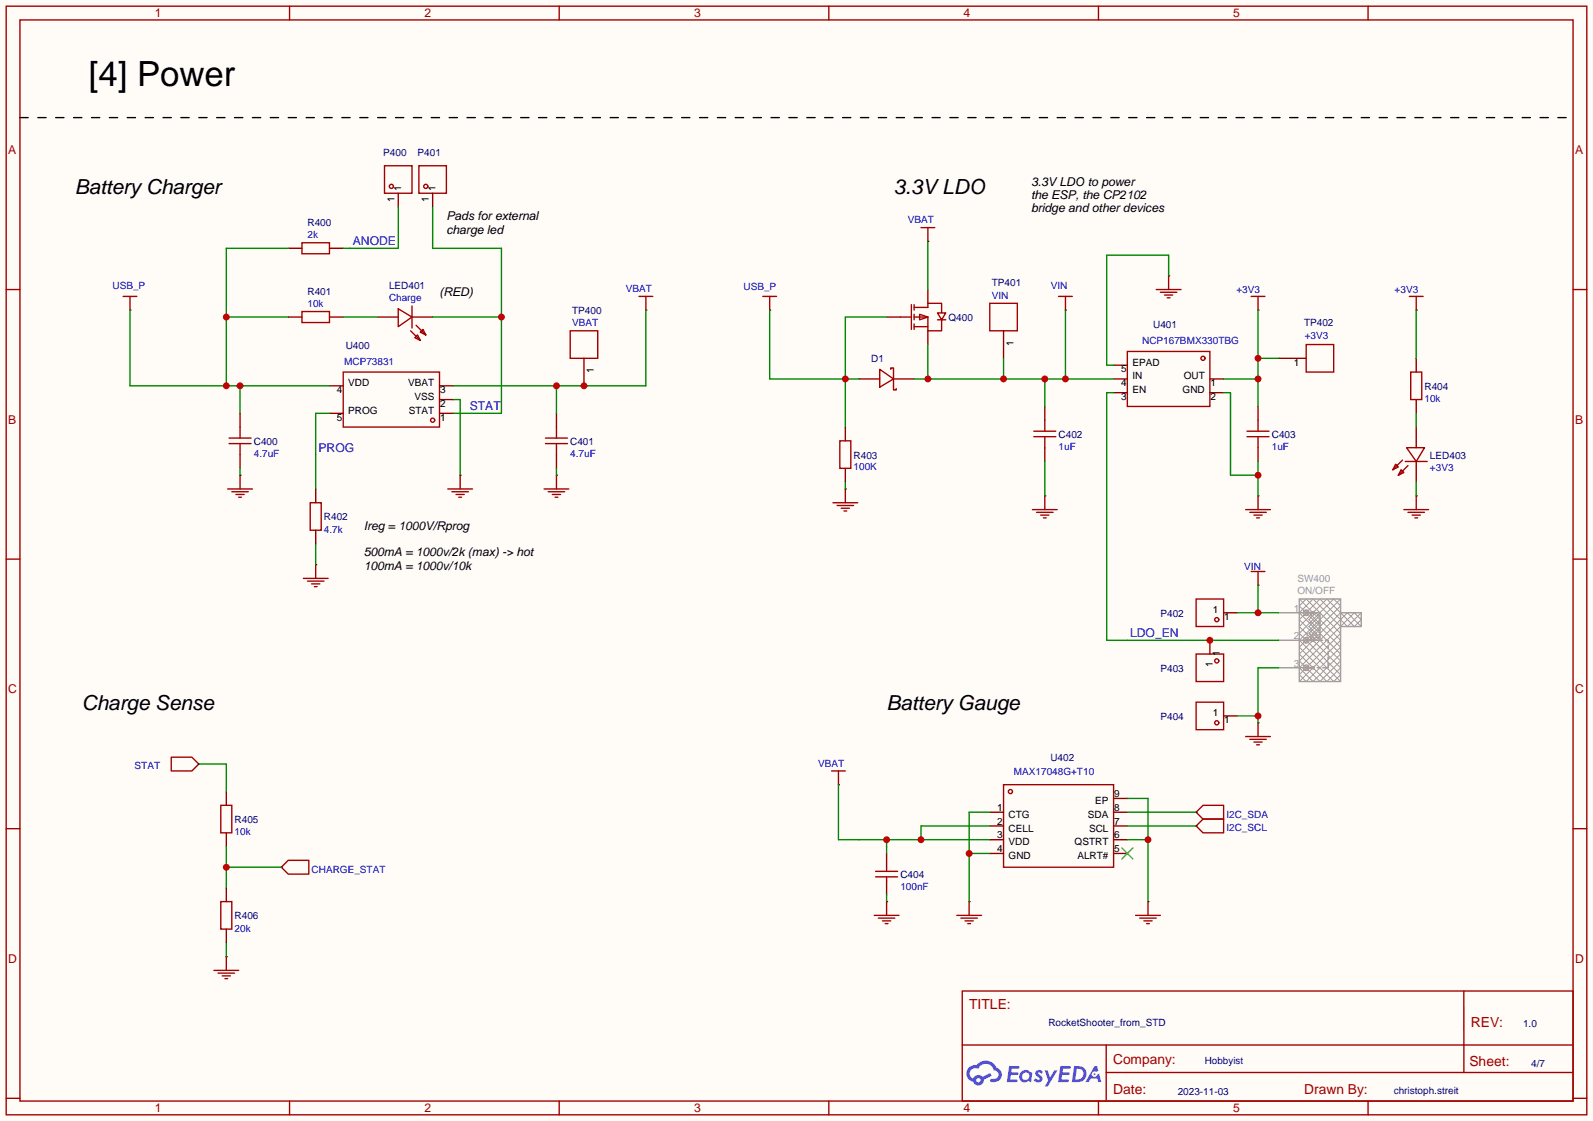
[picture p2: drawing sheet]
<svg xmlns="http://www.w3.org/2000/svg" width="294mm" height="207mm" viewBox="0 0 294 207" stroke-linecap="round" stroke-linejoin="round" font-family="sans-serif">
<path d="M0 0h294.1v207h-294.1z" fill="#fffcf7"/>
<g fill="none" stroke="#a10000" stroke-width=".25">
<path d="M1.1 1.1h291.9v204.8h-291.9zM3.7 3.7h286.7v199.6h-286.7zM53.5 1.1v2.6M103.3 1.1v2.6M153 1.1v2.6M202.8 1.1v2.6M252.6 1.1v2.6M1.1 53.5h2.6M231 54.7h2.6M232.3 54.7v2.6M290.4 53.5h2.6M208.2 64.9h15.2v10.2h-15.2z"/>
<path d="M190.6 94.1h4.6M191.4 94.6h3M192.2 95.1h1.5M192.7 95.6h.5M192.9 91.6v2.5M230 94.1h4.6M230.8 94.6h3M231.5 95.1h1.5M232 95.6h.5M232.3 91.6v2.5M1.1 103.3h2.6M290.4 103.3h2.6"/>
<path d="M1.1 153h2.6M290.4 153h2.6M177.7 183h112.7v20.3h-112.7zM177.7 193h112.7M204.2 198.1h86.2M204.2 193v10.1M270.3 183v15.1M1.1 202.8h2.6M53.5 203.3v2.6M103.3 203.3v2.6M153 203.3v2.6M202.8 203.3v2.6"/>
<path d="M252.6 203.3v2.6M290.4 202.8h2.6"/>
<circle cx="222.1" cy="66.2" r=".38"/>
</g>
<path d="M232.3 57.3h.1M205.6 70h2.6M205.6 72.5h2.6M205.6 67.4h2.6M223.4 70h2.5M223.4 72.5h2.5M192.9 91.6h.1M232.3 91.6h.1" fill="none" stroke="#870000" stroke-width=".25"/>
<g fill="#5487ff">
<path d="M191.3 197.7l.6-.1 .4 .1 .3 .2-.3 .5a.34 .34 0 0 0-.2-.3 .34 .34 0 0 0-.4 .1v.1a1.01 1.01 0 0 1 .7 1.2 .99 .99 0 0 1-1.6 0l.4-.4 .5 .3 .2-.1v-.2a.88 .88 0 0 1-.6-1.4z"/>
<path d="M192.9 197.6h.5l.5 1.3 .8-1.3h.6l-1.8 3h-.6l.6-1.1z"/>
<path d="M186.3 196.8h.9a1.14 1.14 0 0 1 1 .2l-.1 .3-1.3 .1-.1 .6h1.1l.3 .3-.3 .2h-1.1l-.2 .8 1.3 .1 .1 .3-.3 .1h-1.7z"/>
<path d="M195.8 196.8h.8a1.15 1.15 0 0 1 1.1 .2l-.1 .3-1.3 .1-.1 .6h1.1l.2 .3-.2 .2h-1.2l-.1 .8 1.2 .1 .1 .3-.2 .1h-1.8z"/>
<path d="M202.1 196.9h.5l.2 .9-.4 .2a.5 .5 0 0 0-.8 .2 .5 .5 0 0 0 .4 .7 .5 .5 0 0 0 .6-.5l.3-.2 .5 1.6h-.6l-.2-.6h-1.2l-.4 .6h-.6z"/>
<path d="M198.3 196.9l-.4 2.9h1a1.52 1.52 0 0 0 1.7-1.5 1.52 1.52 0 0 0-1.8-1.4zM198.8 197.4a1 1 0 0 1 1.2 1 1 1 0 0 1-1.2 .9h-.2z"/>
<path d="M188.5 198a1.06 1.06 0 0 0-.1 1.5 1.06 1.06 0 0 0 1.5 .1l.5 .2 .2-1.6-.1-.2h-.3a1.07 1.07 0 0 0-1.7 0zM188.7 198.7a.67 .67 0 0 1 1.3 0 .67 .67 0 0 1-1.3 0z"/>
<path d="M178.9 197.1a1.57 1.57 0 0 0 .8 2.7 1.04 1.04 0 0 0 1.1 .7 1.04 1.04 0 0 0 .9-1.1l1.4-.7-.3-.6-1.4 .7a1.06 1.06 0 0 0-1.7 .4 1 1 0 0 1-.5-1.5 1 1 0 0 1 1.4-.3 1.53 1.53 0 0 1 1.6-.9 1.53 1.53 0 0 1 1.3 1.2 .82 .82 0 0 1 .8 1 .82 .82 0 0 1-1.1 .5 .31 .31 0 0 0-.4 .3 .31 .31 0 0 0 .3 .3 1.43 1.43 0 0 0 1.8-.8 1.43 1.43 0 0 0-.9-1.9 2.15 2.15 0 0 0-3.7-.4l-.9 .1zM180.3 199.5a.39 .39 0 0 1 .7 0 .39 .39 0 0 1-.7 0z"/>
<circle cx="202.1" cy="198.4" r=".19"/>
</g>
<g fill="none" stroke="#a10000" stroke-width=".25">
<path d="M71 30.6h5.1v5.1h-5.1zM77.3 30.6h5.1v5.1h-5.1zM22.7 54.7h2.6M24 54.7v2.6M55.8 57.5h5v2.1h-5zM55.8 44.8h5v2.1h-5zM73.5 57l2.6 1.5-2.6 1.8zM76.1 56.5v4.1M118 54.7h2.5M119.3 54.7v2.6M140.8 54.7h2.6M142.1 54.7v2.6"/>
<path d="M166.2 58.5h2.1M168.3 56.3v4.5M168.8 58.5h2.5v2.6h2.6v-2M168.8 56.8h2.5v-.8h2.6v1.8M168.8 56.3v1M168.8 58v1.1M168.8 59.8v1M169.8 58l1.5 .5-1.5 .6zM170.1 42h2.5M171.3 42v2.6M173.1 57.8h1.5l-.7 1.3zM173.1 59.1h1.5"/>
<path d="M182.8 56h5v5.1h-5zM195.5 54.7h2.5M196.7 54.7v2.6M213.5 53.5h4.6M214.2 54h3.1M215 54.5h1.5M215.5 55h.5M215.8 50.9v2.6M260.2 54.7h2.6M261.5 54.7v2.6M44.3 78.9v2M63.4 68.7h17.8v10.2h-17.8z"/>
<path d="M75.8 61.1l1.8 1.8M76.6 62.4l.5-.6 .5 1.1zM76.8 60.1l1.8 1.7M77.6 61.3l.5-.5 .5 1zM102.7 78.9v2M105.3 61.1h5.1v5.1h-5.1zM162.4 68.2l2.6 1.8-2.6 1.5zM164.5 68.2v-.3h.5v4.1h.5v-.2M168.8 60.3h2.5M190.9 79.6h4M192.9 77.6v2M230.3 79.6h4"/>
<path d="M232.3 77.6v2M241.2 63.6h5.1v5.1h-5.1zM260.5 68.7h2v5.1h-2zM42 90.3h4.6M42.3 80.9h4.1M42.3 81.9h4.1M42.8 90.8h3M43.6 91.3h1.5M44.1 91.8h.5M44.3 81.9v2M44.3 87.8v2.5M57.3 92.8h2v5.1h-2z"/>
<path d="M82.7 90.3h4.5M83.4 90.8h3.1M84.2 91.3h1.5M84.7 91.8h.5M85 87.8v2.5M100.5 90.3h4.5M100.7 80.9h4.1M100.7 81.9h4.1M101.2 90.8h3.1M102 91.3h1.5M102.5 91.8h.5M102.7 81.9v2"/>
<path d="M102.7 87.8v2.5M153.8 92.8h4.6M154.6 93.3h3M155.1 81.4h2v5.1h-2zM155.3 93.9h1.5M155.8 94.4h.5M156.1 90.3v2.5M190.9 80.6h4M192.9 80.6v2.1M230.3 80.6h4M232.3 80.6v2.1M257.7 85.7l.5 .5-1 .5z"/>
<path d="M258.7 86.7l.5 .5-1 .6zM259 85l-1.8 1.7M259.2 94.1h4.6M259.5 85.2h4M259.7 82.7h3.3l-1.5 2.5zM260 86l-1.8 1.8M260 94.6h3M260.7 95.1h1.6M261.2 95.6h.5M261.5 91.6v2.5M56 106.8h4.6M56.8 107.3h3"/>
<path d="M57.5 107.8h1.6M58 108.3h.5M58.3 104.3v2.5M220.9 110.6h5v5.1h-5zM231 105.5h2.6M232.3 105.5v2.6M31.6 139.8h3.8l1.3 1.3-1.3 1.3h-3.8zM220.9 129.7h5v5h-5zM220.9 120.8h5v5.1h-5zM230 136h4.6M230.8 136.5h3M231.5 137h1.5"/>
<path d="M232 137.5h.5M232.3 133.5v2.5M40.8 148.7h2v5.1h-2zM53.2 158.9h3.8v2.5h-3.8l-1.3-1.3zM153.5 142.4h2.6M154.8 142.4v2.5M185.3 144.9h20.3v15.2h-20.3zM220.9 152.5l1.2-1.2h3.8v2.5h-3.8zM220.9 150l1.2-1.3h3.8v2.6h-3.8zM39.5 179.2h4.6M40.3 179.7h3M40.8 166.5h2v5.1h-2z"/>
<path d="M41.8 176.7v2.5M161.4 169h4.6M161.7 161.9h4M161.7 160.9h4M162.2 169.5h3M162.9 170.1h1.6M163.4 170.6h.6M163.7 160.1v.8M163.7 161.9v.8M163.7 166.5v2.5M176.7 169h4.5M177.4 169.5h3.1"/>
<path d="M178.2 170.1h1.5M178.7 170.6h.5M178.9 166.5v2.5M209.7 169h4.5M210.4 169.5h3.1M211.2 170.1h1.5M211.7 170.6h.5M212 166.5v2.5M41 180.2h1.5M41.5 180.7h.5"/>
<circle cx="72.3" cy="34.4" r=".38"/>
<circle cx="78.6" cy="34.4" r=".38"/>
<circle cx="79.9" cy="77.6" r=".38"/>
<circle cx="224.7" cy="114.4" r=".38"/>
<circle cx="224.7" cy="122" r=".38"/>
<circle cx="224.7" cy="133.5" r=".38"/>
<circle cx="186.6" cy="146.2" r=".38"/>
</g>
<g fill="none" stroke="#870000" stroke-width=".25">
<path d="M73.5 35.7v2.5M79.9 35.7v2.5M24 57.3h.1M53.2 58.5h2.6M53.2 45.8h2.6M60.8 58.5h2.6M60.8 45.8h2.6M69.7 58.5h3.8M76.1 58.5h3.8M119.3 57.3h.1M142.1 57.3h.1M163.7 58.5h2.5"/>
<path d="M171.3 44.6h.1M171.3 53.5v2.5M196.7 57.3h.1M215.8 50.9h.1M261.5 57.3h.1M44.3 76.3v2.6M60.8 76.3h2.6M60.8 71.2h2.6M81.2 76.3h2.5M81.2 73.8h2.5M81.2 71.2h2.5M102.7 76.3v2.6"/>
<path d="M107.8 66.2v5M156.1 78.9v2.5M158.6 70h3.8M165 70h3.8M171.3 61.1v2.5M185.3 61.1v5.1M192.9 75.1v2.5M232.3 75.1v2.5M236.1 66.2h5.1M261.5 66.2v2.5M261.5 73.8v2.5M261.5 78.9v3.8"/>
<path d="M44.3 87.8h.1M44.3 83.9v2.6M58.3 90.3v2.5M58.3 97.9v2.6M85 87.8h.1M102.7 87.8h.1M102.7 83.9v2.6M156.1 90.3h.1M156.1 86.5v2.5M192.9 82.7v2.5M232.3 82.7v2.5M261.5 91.6h.1"/>
<path d="M261.5 85.2v3.8M58.3 104.3h.1M223.4 118.2v2.6M225.9 113.2h2.6M232.3 108.1h.1M225.9 132.2h2.6M232.3 133.5h.1M36.7 141.1h.1M41.8 146.2v2.5M41.8 153.8v2.5M154.8 144.9h.1M163.7 157.6v2.5"/>
<path d="M182.8 150h2.5M182.8 152.5h2.5M182.8 155.1h2.5M182.8 157.6h2.5M205.6 150h2.6M205.6 152.5h2.6M205.6 155.1h2.6M205.6 157.6h2.6M205.6 147.4h2.6M220.9 152.5h.1M220.9 150h.1M41.8 176.7h.1"/>
<path d="M41.8 164v2.5M41.8 171.6v2.5M51.9 160.1h.1M163.7 166.5h.1M163.7 162.7v2.5M178.9 166.5h.1M212 166.5h.1"/>
</g>
<path d="M3.7 21.7h285.7" fill="none" stroke="#000" stroke-width=".25" stroke-dasharray="1.5 1.8"/>
<path d="M207.1 156.6l2.1 2M209.2 156.6l-2.1 2" fill="none" stroke="#3c3" stroke-width=".25"/>
<g fill="none" stroke="#999" stroke-width=".18">
<path d="M239.9 111.9l7.6 7.6-6.3 6.4-1.3-1.3 7.6-7.6-6.3-6.4zM239.9 110.6l7.6 7.6-7.6 7.7M239.9 117l7.6 7.6-1.2 1.3-6.4-6.4 7.6-7.6-1.2-1.3zM241 117.8l.6 .6M241 112.7l.6 .7M241.6 118l-.6 .7M241.6 112.9l-.6 .7M241.7 113.2l2 2M243.7 113.9l-.7-.7-1.3 1.2 2 2.1M243.7 113.7l-2 2 2 2M243.7 114.9l-2 2.1 1.3 1.2 .7-.7M243.7 116.2l-2 2"/>
<path d="M247.5 113.2l-7.6 7.6 5.1 5.1 2.5-2.6-7.6-7.6 5.1-5.1 5.1 5.1 1.2-1.3-1.2-1.2-10.2 10.1 2.5 2.6 5.1-5.1-7.6-7.6 2.5-2.6 5.1 5.1M247.5 110.6l-7.6 7.6 7.6 7.7M251.3 113.2l-2.5 2.5-5.1-5.1-3.8 3.8 7.6 7.6-3.8 3.9-3.8-3.9 8.9-8.8 2.5 2.5M241 122.9l.6 .6M241.6 123.1l-.6 .7"/>
</g>
<g fill="none" stroke="#999" stroke-width=".25">
<path d="M236.1 118.2h5.1M236.1 113.2h5.1M239.9 110.6h7.6v15.3h-7.6zM241.7 113.2h2v5h-2M241.7 113.2l1 .2M241.7 118.2l1 .3M242.7 112.9l-1 .3M242.7 118l-1 .2M243.7 118.2h.5M244.7 118.2h.5v.5M245.2 119.3v.5M247.5 113.2h3.8v2.5h-3.8"/>
<path d="M236.1 123.3h5.1M241.7 123.3l1 .3M242.2 123.3h.5M242.7 123.1l-1 .2M243.2 123.3h.5M245.2 122.3v1h-1M245.2 120.3v.5M245.2 121.3v.5"/>
<circle cx="241.2" cy="113.2" r=".51"/>
<circle cx="241.2" cy="118.2" r=".51"/>
<circle cx="241.2" cy="123.3" r=".51"/>
</g>
<path d="M232.3 57.3v17.8M225.9 70h6.4M232.3 66.2h3.8" fill="none" stroke="#008700" stroke-width=".25"/>
<g fill="#c00">
<circle cx="232.3" cy="70" r=".63"/>
<circle cx="232.3" cy="66.2" r=".63"/>
</g>
<path d="M24 57.3v13.9h36.8M41.8 58.5h11.4M53.2 45.8h-11.4v25.4M44.3 71.2v5.1" fill="none" stroke="#008700" stroke-width=".25"/>
<g fill="#c00">
<circle cx="41.8" cy="71.2" r=".63"/>
<circle cx="41.8" cy="58.5" r=".63"/>
<circle cx="44.3" cy="71.2" r=".63"/>
</g>
<path d="M119.3 57.3v13.9h-35.6M102.7 71.2v5.1" fill="none" stroke="#008700" stroke-width=".25"/>
<g fill="#c00">
<circle cx="102.7" cy="71.2" r=".63"/>
<circle cx="107.8" cy="71.2" r=".63"/>
</g>
<path d="M63.4 58.5h6.3M83.7 73.8h1.3v14M192.9 85.2v6.4M154.8 144.9v10.2h28M163.7 155.1v2.5M182.8 152.5h-12.7v2.6" fill="none" stroke="#008700" stroke-width=".25"/>
<g fill="#c00">
<circle cx="163.7" cy="155.1" r=".63"/>
<circle cx="170.1" cy="155.1" r=".63"/>
</g>
<path d="M178.9 157.6h3.9M182.8 150h-3.9v16.5" fill="none" stroke="#008700" stroke-width=".25"/>
<circle cx="178.9" cy="157.6" r=".63" fill="#c00"/>
<path d="M208.2 155.1h3.8M208.2 147.4h3.8v19.1" fill="none" stroke="#008700" stroke-width=".25"/>
<circle cx="212" cy="155.1" r=".63" fill="#c00"/>
<path d="M79.9 38.2v7.6h12.7v30.5h-8.9M79.9 58.5h12.7M60.8 76.3h-2.5v14M208.2 152.5h12.7M208.2 150h12.7" fill="none" stroke="#008700" stroke-width=".25"/>
<circle cx="92.6" cy="58.5" r=".63" fill="#c00"/>
<path d="M225.9 72.5h1.3v15.3h5.1M232.3 85.2v6.4" fill="none" stroke="#008700" stroke-width=".25"/>
<circle cx="232.3" cy="87.8" r=".63" fill="#c00"/>
<path d="M196.7 57.3v12.7M261.5 57.3v8.9M168.8 70h36.8M171.3 63.6v6.4M185.3 66.2v3.8M192.9 70v5.1M261.5 76.3v2.6M261.5 89v2.6" fill="none" stroke="#008700" stroke-width=".25"/>
<g fill="#c00">
<circle cx="171.3" cy="70" r=".63"/>
<circle cx="185.3" cy="70" r=".63"/>
<circle cx="192.9" cy="70" r=".63"/>
<circle cx="196.7" cy="70" r=".63"/>
</g>
<path d="M41.8 156.3v7.7M41.8 160.1h10.1M163.7 165.2v1.3" fill="none" stroke="#008700" stroke-width=".25"/>
<circle cx="41.8" cy="160.1" r=".63" fill="#c00"/>
<path d="M142.1 57.3v12.7h16.5M163.7 58.5h-7.6v20.4M171.3 44.6v8.9M58.3 100.5v3.8M36.7 141.1h5.1v5.1M41.8 174.1v2.6" fill="none" stroke="#008700" stroke-width=".25"/>
<circle cx="156.1" cy="70" r=".63" fill="#c00"/>
<path d="M73.5 38.2v7.6h-10.1M215.8 50.9v-3.8h-11.5v20.3h1.3M44.3 86.5v1.3M102.7 86.5v1.3M156.1 89v1.3M228.5 132.2h3.8M236.1 123.3h-3.8v10.2" fill="none" stroke="#008700" stroke-width=".25"/>
<circle cx="232.3" cy="132.2" r=".63" fill="#c00"/>
<path d="M205.6 72.5h-1.3v45.7h31.8" fill="none" stroke="#008700" stroke-width=".25"/>
<circle cx="223.4" cy="118.2" r=".63" fill="#c00"/>
<path d="M228.5 113.2h7.6M232.3 108.1v5.1" fill="none" stroke="#008700" stroke-width=".25"/>
<circle cx="232.3" cy="113.2" r=".63" fill="#c00"/>
<text font-size="6.4" x="16.4" y="15.9">[4] Power</text>
<g font-size="3.8">
<text x="13.8" y="35.8">Battery Charger</text>
<text x="165" y="35.8">3.3V LDO</text>
<text x="15.1" y="131">Charge Sense</text>
<text x="163.7" y="131">Battery Gauge</text>
</g>
<g font-size="2.6" fill="#a00000">
<text x="178.9" y="186.2">TITLE:</text>
<text x="271.6" y="189.6">REV:</text>
<text x="271.3" y="196.9">Sheet:</text>
<text x="205.5" y="202">Date:</text>
</g>
<g font-size="2.5" fill="#a00000">
<text x="205.5" y="196.4">Company:</text>
<text x="240.8" y="202">Drawn By:</text>
</g>
<g font-size="2.2" fill="#a00000">
<text x="28.6" y="3.2">1</text>
<text x="78.4" y="3.2">2</text>
<text x="128.1" y="3.2">3</text>
<text x="177.9" y="3.2">4</text>
<text x="227.7" y="3.2">5</text>
<text x="1.5" y="28.5">A</text>
<text x="290.8" y="28.5">A</text>
<text x="1.5" y="78.2">B</text>
<text x="290.8" y="78.2">B</text>
<text x="1.5" y="128">C</text>
<text x="290.8" y="128">C</text>
<text x="1.5" y="177.8">D</text>
<text x="290.8" y="177.8">D</text>
<text x="28.6" y="205.4">1</text>
<text x="78.4" y="205.4">2</text>
<text x="128.1" y="205.4">3</text>
<text x="177.9" y="205.4">4</text>
<text x="227.7" y="205.4">5</text>
</g>
<g font-size="2.2">
<text x="190.4" y="34.3">3.3V LDO to power</text>
<text x="82.4" y="40.7">Pads for external</text>
<text x="190.4" y="36.8">the ESP, the CP2102</text>
<text x="190.4" y="39.2">bridge and other devices</text>
<text x="82.4" y="43.1">charge led</text>
<text x="81.2" y="54.6">(RED)</text>
<text x="67.2" y="97.8">Ireg = 1000V/Rprog</text>
<text x="67.2" y="102.7">500mA = 1000v/2k (max) -&gt; hot</text>
<text x="67.2" y="105.2">100mA = 1000v/10k</text>
</g>
<g font-size="2.2" fill="#00f">
<text x="65.2" y="45.2">ANODE</text>
<text x="86.7" y="75.7">STAT</text>
<text x="58.8" y="83.5">PROG</text>
<text x="208.7" y="117.6">LDO_EN</text>
</g>
<g font-size="1.8" fill="#000080">
<text x="70.8" y="28.8">P400</text>
<text x="77.1" y="28.8">P401</text>
<text x="56.8" y="41.7">R400</text>
<text x="71.8" y="53.4">LED401</text>
<text x="183.1" y="52.8">TP401</text>
<text x="56.8" y="54.5">R401</text>
<text x="105.6" y="57.9">TP400</text>
<text x="175.1" y="59.3">Q400</text>
<text x="63.8" y="64.4">U400</text>
<text x="212.9" y="60.5">U401</text>
<text x="240.8" y="60.3">TP402</text>
<text x="160.9" y="66.9">D1</text>
<text x="263" y="71.9">R404</text>
<text x="46.9" y="82.1">C400</text>
<text x="105.3" y="82.1">C401</text>
<text x="195.5" y="80.9">C402</text>
<text x="234.8" y="80.9">C403</text>
<text x="157.6" y="84.7">R403</text>
<text x="264" y="84.7">LED403</text>
<text x="59.8" y="96.1">R402</text>
<text x="214.3" y="113.9">P402</text>
<text x="214.3" y="124">P403</text>
<text x="214.3" y="132.9">P404</text>
<text x="193.9" y="140.6">U402</text>
<text x="43.3" y="152">R405</text>
<text x="166.2" y="162.1">C404</text>
<text x="43.3" y="169.8">R406</text>
<text x="193.6" y="189.5">RocketShooter_from_STD</text>
<text x="281.2" y="189.7">1.0</text>
<text x="222.4" y="196.5">Hobbyist</text>
<text x="282.7" y="197.1">4/7</text>
<text x="217.5" y="202.2">2023-11-03</text>
<text x="257.3" y="202.1">christoph.streit</text>
</g>
<g font-size="1.8">
<text x="74.1" y="35.2" transform="rotate(-90 74.1 35.2)">1</text>
<text x="80.4" y="35.2" transform="rotate(-90 80.4 35.2)">1</text>
<text x="72.8" y="37.3" transform="rotate(-90 72.8 37.3)">1</text>
<text x="79.2" y="37.3" transform="rotate(-90 79.2 37.3)">1</text>
<text x="187.1" y="63.9" transform="rotate(-90 187.1 63.9)">1</text>
<text x="64.3" y="71.3">VDD</text>
<text x="75.4" y="71.3">VBAT</text>
<text x="109.6" y="69" transform="rotate(-90 109.6 69)">1</text>
<text x="207" y="71.3">4</text>
<text x="207" y="68.8">5</text>
<text x="209.1" y="70">IN</text>
<text x="209.1" y="67.5">EPAD</text>
<text x="218.6" y="70">OUT</text>
<text x="223.5" y="71.3">1</text>
<text x="238.9" y="67.5">1</text>
<text x="62.2" y="72.6">4</text>
<text x="62.2" y="77.7">5</text>
<text x="64.3" y="76.4">PROG</text>
<text x="75.5" y="76.4">STAT</text>
<text x="76.5" y="73.9">VSS</text>
<text x="81.3" y="77.7">1</text>
<text x="81.3" y="75.1">2</text>
<text x="81.3" y="72.6">3</text>
<text x="207" y="73.9">3</text>
<text x="209.1" y="72.6">EN</text>
<text x="218.3" y="72.6">GND</text>
<text x="223.5" y="73.9">2</text>
<text x="224" y="113.2">1</text>
<text x="226.1" y="114.5">1</text>
<text x="223.9" y="123.2" transform="rotate(-90 223.9 123.2)">1</text>
<text x="225.2" y="121.1" transform="rotate(-90 225.2 121.1)">1</text>
<text x="224" y="132.3">1</text>
<text x="226.1" y="133.5">1</text>
<text x="184.1" y="149.8">1</text>
<text x="202.2" y="148.5">EP</text>
<text x="205.7" y="149.8">8</text>
<text x="205.7" y="147.2">9</text>
<text x="184.1" y="152.3">2</text>
<text x="184.1" y="154.8">3</text>
<text x="186.2" y="151">CTG</text>
<text x="186.2" y="153.6">CELL</text>
<text x="200.9" y="151">SDA</text>
<text x="201.1" y="153.6">SCL</text>
<text x="205.7" y="154.8">6</text>
<text x="205.7" y="152.3">7</text>
<text x="184.1" y="157.4">4</text>
<text x="186.2" y="156.1">VDD</text>
<text x="186.2" y="158.6">GND</text>
<text x="198.4" y="156.1">QSTRT</text>
<text x="198.9" y="158.6">ALRT#</text>
<text x="205.7" y="157.4">5</text>
</g>
<g font-size="1.8" fill="#00f">
<text x="167.6" y="41.2">VBAT</text>
<text x="56.8" y="44">2k</text>
<text x="20.8" y="53.4">USB_P</text>
<text x="115.5" y="53.9">VBAT</text>
<text x="137.3" y="53.6">USB_P</text>
<text x="194" y="53.4">VIN</text>
<text x="56.8" y="56.7">10k</text>
<text x="71.8" y="55.6">Charge</text>
<text x="183.1" y="55.1">VIN</text>
<text x="228.3" y="54.2">+3V3</text>
<text x="257.5" y="54.2">+3V3</text>
<text x="105.6" y="60.2">VBAT</text>
<text x="210.9" y="63.5">NCP167BMX330TBG</text>
<text x="240.9" y="62.6">+3V3</text>
<text x="63.5" y="67.4">MCP73831</text>
<text x="263" y="74.2">10k</text>
<text x="195.5" y="83.1">1uF</text>
<text x="234.8" y="83.1">1uF</text>
<text x="46.9" y="84.3">4.7uF</text>
<text x="105.3" y="84.3">4.7uF</text>
<text x="157.6" y="86.9">100K</text>
<text x="264" y="87">+3V3</text>
<text x="59.8" y="98.4">4.7k</text>
<text x="229.7" y="105.2">VIN</text>
<text x="24.9" y="142">STAT</text>
<text x="151.1" y="141.6">VBAT</text>
<text x="187.2" y="143.1">MAX17048G+T10</text>
<text x="43.3" y="154.3">10k</text>
<text x="226.4" y="153.5">I2C_SCL</text>
<text x="226.4" y="151">I2C_SDA</text>
<text x="57.5" y="161.1">CHARGE_STAT</text>
<text x="166.2" y="164.4">100nF</text>
<text x="43.3" y="172.1">20k</text>
</g>
<g font-size="1.8" fill="#999">
<text x="239.6" y="107.5">SW400</text>
<text x="238.9" y="112.9">1</text>
<text x="239.6" y="109.7">ON/OFF</text>
<text x="238.9" y="118">2</text>
<text x="241.2" y="117.8">no</text>
<text x="238.9" y="123.1">3</text>
</g>
</svg>
